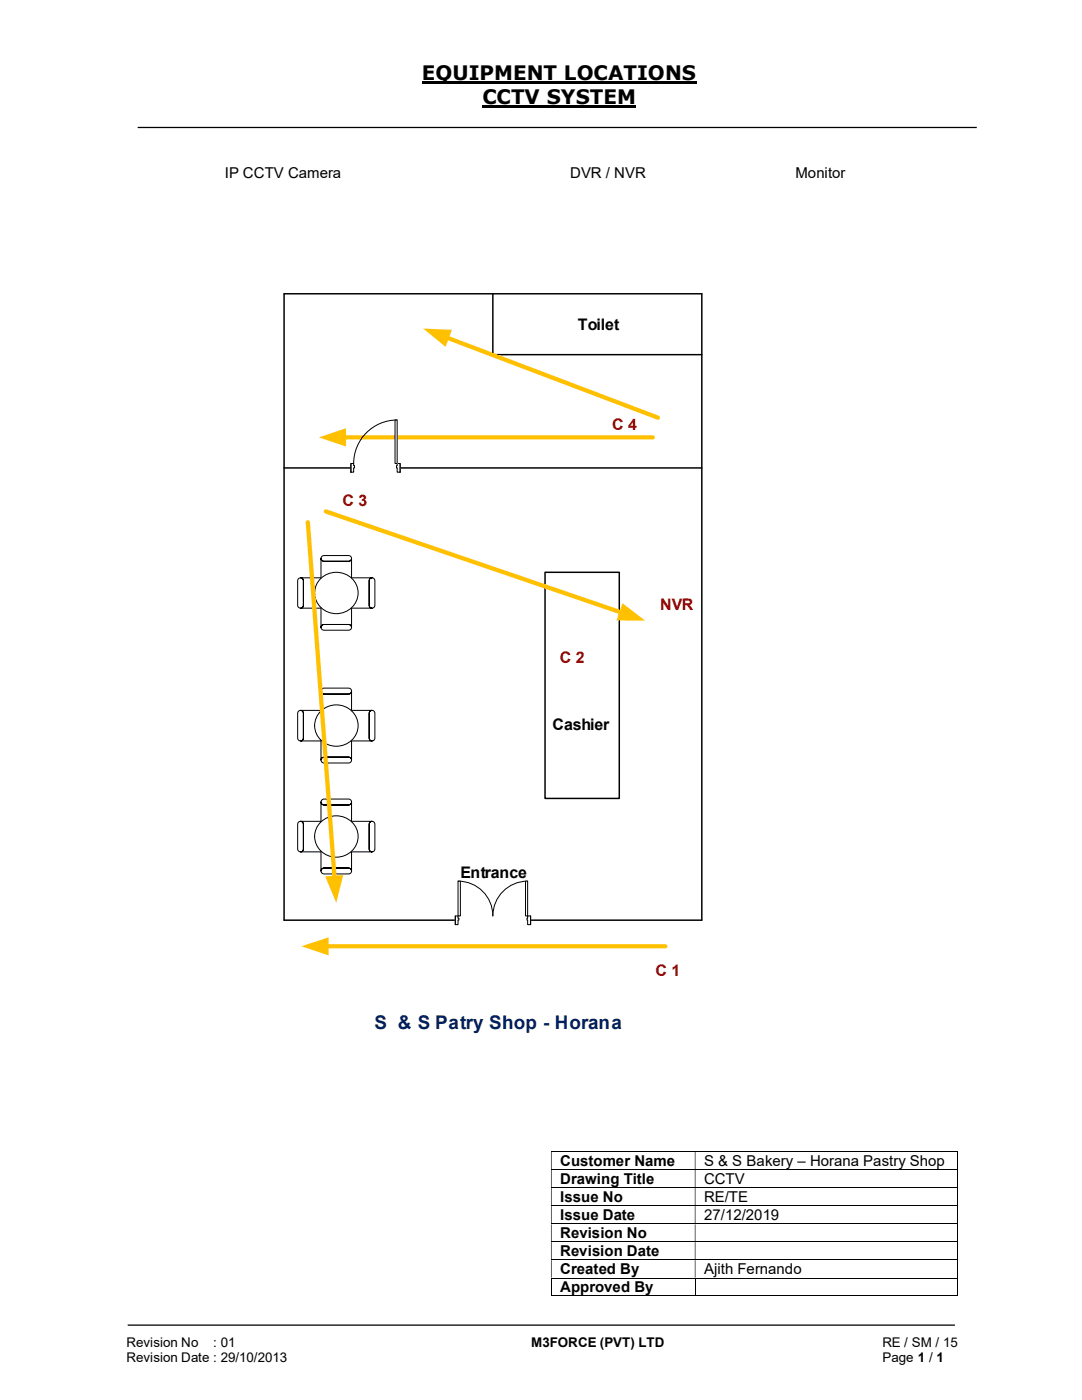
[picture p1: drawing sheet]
<svg xmlns="http://www.w3.org/2000/svg" width="216mm" height="279mm" viewBox="0 0 216 279" stroke-linecap="round" stroke-linejoin="round" font-family="sans-serif">
<path d="M84.2 16.5h54.8M96.3 21.3h30.7" fill="none" stroke="#000" stroke-width=".42"/>
<path d="M27.5 25.4h167.4M25.5 264.5h165" fill="none" stroke="#000" stroke-width=".25"/>
<g fill="none" stroke="#000" stroke-width=".2">
<path d="M109.9 229.8h81.1M109.9 233.4h81.1M109.9 237h81.1M191.1 229.9v3.4M191.1 233.5v3.4M191.1 237.1v3.4M109.9 240.6h81.1M109.9 244.3h81.1M109.9 247.8h81.1M109.9 251.4h81.1M109.9 255.1h81.1M109.9 258.6h28.7"/>
<path d="M110 255.1v3.6M138.7 255.1v3.6M138.8 258.6h52.2M191.1 240.7v3.5M191.1 244.3v3.4M191.1 247.9v3.4M191.1 251.5v3.5M191.1 255.1v3.6"/>
</g>
<g fill="#000">
<path d="M191 229.7h.1v.2h-.1zM109.9 229.9h.2v3.4h-.2zM138.6 229.9h.2v3.4h-.2z" fill-rule="evenodd"/>
<path d="M191 233.3h.1v.2h-.1zM109.9 233.5h.2v3.4h-.2zM138.6 233.5h.2v3.4h-.2z" fill-rule="evenodd"/>
<path d="M191 236.9h.1v.2h-.1zM109.9 237.1h.2v3.4h-.2zM138.6 237.1h.2v3.4h-.2z" fill-rule="evenodd"/>
<path d="M191 240.5h.1v.2h-.1zM109.9 240.7h.2v3.5h-.2zM138.6 240.7h.2v3.5h-.2z" fill-rule="evenodd"/>
<path d="M191 244.2h.1v.1h-.1zM109.9 244.3h.2v3.4h-.2zM138.6 244.3h.2v3.4h-.2z" fill-rule="evenodd"/>
<path d="M191 247.7h.1v.2h-.1zM109.9 247.9h.2v3.4h-.2zM138.6 247.9h.2v3.4h-.2z" fill-rule="evenodd"/>
<path d="M191 251.3h.1v.2h-.1zM109.9 251.5h.2v3.5h-.2zM138.6 251.5h.2v3.5h-.2z" fill-rule="evenodd"/>
</g>
<path d="M191 255h.1v.1h-.1zM191 258.6h.1v.1h-.1z" fill="#000"/>
<path d="M56.7 58.6h83.3v125h-83.3zM98.3 58.6v12.2h41.7M56.7 93.4h83.3" fill="none" stroke="#000" stroke-width=".3"/>
<path d="M108.8 114.2h14.8v45.1h-14.8z" fill="#fff"/>
<path d="M108.8 114.2h14.8v45.1h-14.8z" fill="none" stroke="#000" stroke-width=".3"/>
<path d="M90.8 182.7h15.1v1.9h-15.1z" fill="#fff"/>
<path d="M90.8 182.7h15.1v1.9h-15.1z" fill="none" stroke="#fff" stroke-width=".2"/>
<path d="M105.3 182.8v1.7h.6v-1.7zM90.8 182.8h.6v1.7h-.6z" fill-rule="evenodd" fill="#fff"/>
<path d="M91.4 183.2v-.4h-.6v1.7h.6v-.9M105.3 183.2v-.4h.6v1.7h-.6v-.9" fill="none" stroke="#000" stroke-width=".2"/>
<path d="M105.2 183.2v.4h.1v-.4zM91.4 183.2h.2v.4h-.2z" fill-rule="evenodd" fill="#fff"/>
<path d="M91.4 175.9a6.9 6.9 0 0 1 6.9 6.9 6.9 6.9 0 0 1 7-6.9M90.8 182.8v1.7M91.4 183.2h.2v.4h-.2M105.3 183.2h-.1v.4h.1M105.9 182.8v1.7" fill="none" stroke="#000" stroke-width=".2"/>
<path d="M91.4 175.9h.5v6.9h-.5z" fill-rule="evenodd" fill="#fff"/>
<path d="M91.4 175.9h.5v6.9h-.5z" fill="none" stroke="#000" stroke-width=".2"/>
<path d="M104.9 175.9h.4v6.9h-.4z" fill-rule="evenodd" fill="#fff"/>
<path d="M104.9 175.9h.4v6.9h-.4z" fill="none" stroke="#000" stroke-width=".2"/>
<path d="M59.6 115.5l-.2 .4v4.9a.57 .57 0 0 0 .6 .6 .57 .57 0 0 0 .5-.6v-4.9v-.3l-.5-.3h4.8a.85 .85 0 0 1 .8 .9v4.3a.85 .85 0 0 1-.8 .9h-4.8l.5-.3v-.3v-4.9a.57 .57 0 0 0-.3-.5 .57 .57 0 0 0-.6 .1z" fill-rule="evenodd" fill="#fff"/>
<path d="M59.6 115.5l-.2 .4v4.9a.57 .57 0 0 0 .6 .6 .57 .57 0 0 0 .5-.6v-4.9v-.3l-.5-.3h4.8a.85 .85 0 0 1 .8 .9v4.3a.85 .85 0 0 1-.8 .9h-4.8l.5-.3v-.3v-4.9a.57 .57 0 0 0-.3-.5 .57 .57 0 0 0-.6 .1z" fill="none" stroke="#000" stroke-width=".2"/>
<path d="M64.3 119.8l.6-.3h4.4a.89 .89 0 0 1 .8 .9v4.8a.58 .58 0 0 0-.5-.6h-5a.57 .57 0 0 0-.5 .6 .57 .57 0 0 0 .5 .6h5a.57 .57 0 0 0 .5-.6 .57 .57 0 0 0-.5-.6h-5a.61 .61 0 0 0-.5 .6v-4.8z" fill-rule="evenodd" fill="#fff"/>
<path d="M64.3 119.8l.6-.3h4.4a.89 .89 0 0 1 .8 .9v4.8a.58 .58 0 0 0-.5-.6h-5a.57 .57 0 0 0-.5 .6 .57 .57 0 0 0 .5 .6h5a.57 .57 0 0 0 .5-.6 .57 .57 0 0 0-.5-.6h-5a.61 .61 0 0 0-.5 .6v-4.8z" fill="none" stroke="#000" stroke-width=".2"/>
<path d="M68.8 115.6l.7-.3h4.8a.58 .58 0 0 0-.6 .6v4.9a.57 .57 0 0 0 .5 .6 .57 .57 0 0 0 .6-.6v-4.9a.57 .57 0 0 0-.6-.6 .57 .57 0 0 0-.5 .6v4.9l.2 .5 .4 .1h-4.8a.89 .89 0 0 1-.9-.9v-4.3z" fill-rule="evenodd" fill="#fff"/>
<path d="M68.8 115.6l.7-.3h4.8a.58 .58 0 0 0-.6 .6v4.9a.57 .57 0 0 0 .5 .6 .57 .57 0 0 0 .6-.6v-4.9a.57 .57 0 0 0-.6-.6 .57 .57 0 0 0-.5 .6v4.9l.2 .5 .4 .1h-4.8a.89 .89 0 0 1-.9-.9v-4.3z" fill="none" stroke="#000" stroke-width=".2"/>
<path d="M64.2 111a.56 .56 0 0 0-.1 .7 .56 .56 0 0 0 .5 .3h5l.3-.1 .2-.4v4.7a.87 .87 0 0 1-.8 .9h-4.4a.89 .89 0 0 1-.8-.9v-4.7v.2l.5 .3h5a.57 .57 0 0 0 .5-.6 .57 .57 0 0 0-.5-.5h-5z" fill-rule="evenodd" fill="#fff"/>
<path d="M64.2 111a.56 .56 0 0 0-.1 .7 .56 .56 0 0 0 .5 .3h5l.3-.1 .2-.4v4.7a.87 .87 0 0 1-.8 .9h-4.4a.89 .89 0 0 1-.8-.9v-4.7v.2l.5 .3h5a.57 .57 0 0 0 .5-.6 .57 .57 0 0 0-.5-.5h-5z" fill="none" stroke="#000" stroke-width=".2"/>
<path d="M63.8 115.7a4.3 4.3 0 0 1 5.4-1 4.3 4.3 0 0 1 2 5.1 4.3 4.3 0 0 1-5.5 2.5 4.3 4.3 0 0 1-2.6-5.4z" fill-rule="evenodd" fill="#fff"/>
<path d="M63.8 115.7a4.3 4.3 0 0 1 5.4-1 4.3 4.3 0 0 1 2 5.1 4.3 4.3 0 0 1-5.5 2.5 4.3 4.3 0 0 1-2.6-5.4z" fill="none" stroke="#000" stroke-width=".2"/>
<path d="M65 102.1l59 20.2" fill="none" stroke="#ffc000" stroke-width=".85"/>
<path d="M124.2 120.4l4.5 3.5-5.7-.1z" fill="#ffc000"/>
<path d="M89.1 67.4l42.2 16" fill="none" stroke="#ffc000" stroke-width=".85"/>
<path d="M84.5 65.6l5.7 .2-1.3 3.4z" fill="#ffc000"/>
<path d="M65.2 188.8h67.6" fill="none" stroke="#ffc000" stroke-width=".85"/>
<path d="M60.2 188.8l5.4-1.7v3.6z" fill="#ffc000"/>
<path d="M68.6 87.3h61.7" fill="none" stroke="#ffc000" stroke-width=".85"/>
<path d="M63.6 87.3l5.4-1.8v3.6z" fill="#ffc000"/>
<path d="M59.6 141.9l-.2 .5v4.9a.57 .57 0 0 0 .6 .6 .57 .57 0 0 0 .5-.6v-4.9v-.3l-.5-.3h4.8a.86 .86 0 0 1 .8 .9v4.3a.86 .86 0 0 1-.8 .9h-4.8l.5-.3v-.3v-4.9a.57 .57 0 0 0-.3-.6 .57 .57 0 0 0-.6 .1z" fill-rule="evenodd" fill="#fff"/>
<path d="M59.6 141.9l-.2 .5v4.9a.57 .57 0 0 0 .6 .6 .57 .57 0 0 0 .5-.6v-4.9v-.3l-.5-.3h4.8a.86 .86 0 0 1 .8 .9v4.3a.86 .86 0 0 1-.8 .9h-4.8l.5-.3v-.3v-4.9a.57 .57 0 0 0-.3-.6 .57 .57 0 0 0-.6 .1z" fill="none" stroke="#000" stroke-width=".2"/>
<path d="M64.3 146.3l.6-.2h4.4a.86 .86 0 0 1 .8 .8v4.8a.61 .61 0 0 0-.5-.6h-5a.59 .59 0 0 0-.5 .6 .59 .59 0 0 0 .5 .6h5a.59 .59 0 0 0 .5-.6 .59 .59 0 0 0-.5-.6h-5a.64 .64 0 0 0-.5 .6v-4.8z" fill-rule="evenodd" fill="#fff"/>
<path d="M64.3 146.3l.6-.2h4.4a.86 .86 0 0 1 .8 .8v4.8a.61 .61 0 0 0-.5-.6h-5a.59 .59 0 0 0-.5 .6 .59 .59 0 0 0 .5 .6h5a.59 .59 0 0 0 .5-.6 .59 .59 0 0 0-.5-.6h-5a.64 .64 0 0 0-.5 .6v-4.8z" fill="none" stroke="#000" stroke-width=".2"/>
<path d="M68.8 142l.7-.2h4.8a.58 .58 0 0 0-.6 .6v4.9a.57 .57 0 0 0 .5 .6 .57 .57 0 0 0 .6-.6v-4.9a.57 .57 0 0 0-.6-.6 .57 .57 0 0 0-.5 .6v4.9a.58 .58 0 0 0 .6 .6h-4.8a.89 .89 0 0 1-.9-.9v-4.3z" fill-rule="evenodd" fill="#fff"/>
<path d="M68.8 142l.7-.2h4.8a.58 .58 0 0 0-.6 .6v4.9a.57 .57 0 0 0 .5 .6 .57 .57 0 0 0 .6-.6v-4.9a.57 .57 0 0 0-.6-.6 .57 .57 0 0 0-.5 .6v4.9a.58 .58 0 0 0 .6 .6h-4.8a.89 .89 0 0 1-.9-.9v-4.3z" fill="none" stroke="#000" stroke-width=".2"/>
<path d="M64.2 137.5a.59 .59 0 0 0-.1 .6 .59 .59 0 0 0 .5 .4h5a.58 .58 0 0 0 .5-.6v4.8a.86 .86 0 0 1-.8 .9h-4.4a.89 .89 0 0 1-.8-.9v-4.8a.61 .61 0 0 0 .5 .6h5a.59 .59 0 0 0 .5-.6 .59 .59 0 0 0-.5-.6h-5z" fill-rule="evenodd" fill="#fff"/>
<path d="M64.2 137.5a.59 .59 0 0 0-.1 .6 .59 .59 0 0 0 .5 .4h5a.58 .58 0 0 0 .5-.6v4.8a.86 .86 0 0 1-.8 .9h-4.4a.89 .89 0 0 1-.8-.9v-4.8a.61 .61 0 0 0 .5 .6h5a.59 .59 0 0 0 .5-.6 .59 .59 0 0 0-.5-.6h-5z" fill="none" stroke="#000" stroke-width=".2"/>
<path d="M63.8 142.2a4.3 4.3 0 0 1 5.4-1 4.3 4.3 0 0 1 2 5 4.3 4.3 0 0 1-5.1 2.6 4.3 4.3 0 0 1-3.2-4.7l.2-.7z" fill-rule="evenodd" fill="#fff"/>
<path d="M63.8 142.2a4.3 4.3 0 0 1 5.4-1 4.3 4.3 0 0 1 2 5 4.3 4.3 0 0 1-5.1 2.6 4.3 4.3 0 0 1-3.2-4.7l.2-.7z" fill="none" stroke="#000" stroke-width=".2"/>
<path d="M59.6 164.1l-.2 .4v4.9a.57 .57 0 0 0 .6 .6 .57 .57 0 0 0 .5-.6v-4.9v-.3l-.5-.3h4.8a.86 .86 0 0 1 .8 .9v4.3a.86 .86 0 0 1-.8 .9h-4.8l.5-.3v-.3v-4.9a.57 .57 0 0 0-.3-.5 .57 .57 0 0 0-.6 .1z" fill-rule="evenodd" fill="#fff"/>
<path d="M59.6 164.1l-.2 .4v4.9a.57 .57 0 0 0 .6 .6 .57 .57 0 0 0 .5-.6v-4.9v-.3l-.5-.3h4.8a.86 .86 0 0 1 .8 .9v4.3a.86 .86 0 0 1-.8 .9h-4.8l.5-.3v-.3v-4.9a.57 .57 0 0 0-.3-.5 .57 .57 0 0 0-.6 .1z" fill="none" stroke="#000" stroke-width=".2"/>
<path d="M64.3 168.4l.6-.2h4.4a.86 .86 0 0 1 .8 .8v4.8a.61 .61 0 0 0-.5-.6h-5a.59 .59 0 0 0-.5 .6 .59 .59 0 0 0 .5 .6h5a.59 .59 0 0 0 .5-.6 .59 .59 0 0 0-.5-.6h-5a.64 .64 0 0 0-.5 .6v-4.8z" fill-rule="evenodd" fill="#fff"/>
<path d="M64.3 168.4l.6-.2h4.4a.86 .86 0 0 1 .8 .8v4.8a.61 .61 0 0 0-.5-.6h-5a.59 .59 0 0 0-.5 .6 .59 .59 0 0 0 .5 .6h5a.59 .59 0 0 0 .5-.6 .59 .59 0 0 0-.5-.6h-5a.64 .64 0 0 0-.5 .6v-4.8z" fill="none" stroke="#000" stroke-width=".2"/>
<path d="M68.8 164.2l.7-.3h4.8a.58 .58 0 0 0-.6 .6v4.9a.57 .57 0 0 0 .5 .6 .57 .57 0 0 0 .6-.6v-4.9a.57 .57 0 0 0-.6-.6 .57 .57 0 0 0-.5 .6v4.9a.58 .58 0 0 0 .6 .6h-4.8a.89 .89 0 0 1-.9-.9v-4.3z" fill-rule="evenodd" fill="#fff"/>
<path d="M68.8 164.2l.7-.3h4.8a.58 .58 0 0 0-.6 .6v4.9a.57 .57 0 0 0 .5 .6 .57 .57 0 0 0 .6-.6v-4.9a.57 .57 0 0 0-.6-.6 .57 .57 0 0 0-.5 .6v4.9a.58 .58 0 0 0 .6 .6h-4.8a.89 .89 0 0 1-.9-.9v-4.3z" fill="none" stroke="#000" stroke-width=".2"/>
<path d="M64.2 159.6a.59 .59 0 0 0-.1 .7 .59 .59 0 0 0 .5 .4h5a.61 .61 0 0 0 .5-.6v4.7a.86 .86 0 0 1-.8 .9h-4.4a.89 .89 0 0 1-.8-.9v-4.7a.64 .64 0 0 0 .5 .6h5a.59 .59 0 0 0 .5-.6 .59 .59 0 0 0-.5-.6h-5z" fill-rule="evenodd" fill="#fff"/>
<path d="M64.2 159.6a.59 .59 0 0 0-.1 .7 .59 .59 0 0 0 .5 .4h5a.61 .61 0 0 0 .5-.6v4.7a.86 .86 0 0 1-.8 .9h-4.4a.89 .89 0 0 1-.8-.9v-4.7a.64 .64 0 0 0 .5 .6h5a.59 .59 0 0 0 .5-.6 .59 .59 0 0 0-.5-.6h-5z" fill="none" stroke="#000" stroke-width=".2"/>
<path d="M63.8 164.3a4.3 4.3 0 0 1 5.4-1 4.3 4.3 0 0 1 2 5.1 4.3 4.3 0 0 1-5.5 2.5 4.3 4.3 0 0 1-2.6-5.4z" fill-rule="evenodd" fill="#fff"/>
<path d="M63.8 164.3a4.3 4.3 0 0 1 5.4-1 4.3 4.3 0 0 1 2 5.1 4.3 4.3 0 0 1-5.5 2.5 4.3 4.3 0 0 1-2.6-5.4z" fill="none" stroke="#000" stroke-width=".2"/>
<path d="M61.4 104.2l5.4 71" fill="none" stroke="#ffc000" stroke-width=".85"/>
<path d="M64.9 174.9l3.6-.3-1.4 5.6z" fill="#ffc000"/>
<path d="M70 92.5h9.8v1.8h-9.8z" fill="#fff"/>
<path d="M70 92.5h9.8v1.8h-9.8z" fill="none" stroke="#fff" stroke-width=".2"/>
<path d="M79.2 92.5v1.7h.6v-1.7zM70 92.5h.6v1.7h-.6z" fill-rule="evenodd" fill="#fff"/>
<path d="M70.6 92.9v-.4h-.6v1.7h.6v-.8M79.2 92.9v-.4h.6v1.7h-.6v-.8" fill="none" stroke="#000" stroke-width=".2"/>
<path d="M79.1 92.9v.5h.1v-.5zM70.6 92.9h.1v.5h-.1z" fill-rule="evenodd" fill="#fff"/>
<path d="M70 92.5v1.7M70.6 92.9h.1v.5h-.1M79.2 92.9h-.1v.5h.1M79.2 83.8a8.7 8.7 0 0 0-8.6 8.7M79.8 92.5v1.7" fill="none" stroke="#000" stroke-width=".2"/>
<path d="M78.8 83.8h.4v8.7h-.4z" fill-rule="evenodd" fill="#fff"/>
<path d="M78.8 83.8h.4v8.7h-.4z" fill="none" stroke="#000" stroke-width=".2"/>
<g font-size="4">
<text x="84.2" y="16">EQUIPMENT LOCATIONS</text>
<text x="96.3" y="20.8">CCTV SYSTEM</text>
</g>
<text font-size="3.8" fill="#002060" x="74.7" y="205.4">S &amp; S Patry Shop - Horana</text>
<g font-size="3.2">
<text x="115.3" y="65.8">Toilet</text>
<text x="110.2" y="145.6">Cashier</text>
<text x="91.9" y="175.2">Entrance</text>
</g>
<g font-size="3.2" fill="#c00000">
<text x="122.1" y="85.8">C 4</text>
<text x="68.3" y="101">C 3</text>
<text x="131.7" y="121.8">NVR</text>
<text x="111.7" y="132.2">C 2</text>
<text x="130.8" y="194.8">C 1</text>
</g>
<g font-size="3">
<text x="44.9" y="35.5">IP CCTV Camera</text>
<text x="113.8" y="35.5">DVR / NVR</text>
<text x="158.7" y="35.5">Monitor</text>
<text x="111.8" y="232.7">Customer Name</text>
<text x="140.5" y="232.7">S &amp; S Bakery – Horana Pastry Shop</text>
<text x="111.8" y="236.3">Drawing Title</text>
<text x="111.8" y="239.9">Issue No</text>
<text x="140.5" y="236.3">CCTV</text>
<text x="140.5" y="239.9">RE/TE</text>
<text x="111.8" y="243.5">Issue Date</text>
<text x="140.5" y="243.5">27/12/2019</text>
<text x="111.8" y="247.1">Revision No</text>
<text x="111.8" y="250.7">Revision Date</text>
<text x="111.8" y="254.3">Created By</text>
<text x="111.8" y="257.9">Approved By</text>
<text x="140.5" y="254.3">Ajith Fernando</text>
</g>
<g font-size="2.7">
<text x="25.2" y="268.8">Revision No</text>
<text x="42.6" y="268.8">: 01</text>
<text x="106" y="268.8">M3FORCE (PVT) LTD</text>
<text x="176.1" y="268.8">RE / SM / 15</text>
<text x="25.2" y="271.8">Revision Date : 29/10/2013</text>
<text x="176.1" y="271.8">Page 1 / 1</text>
</g>
</svg>
